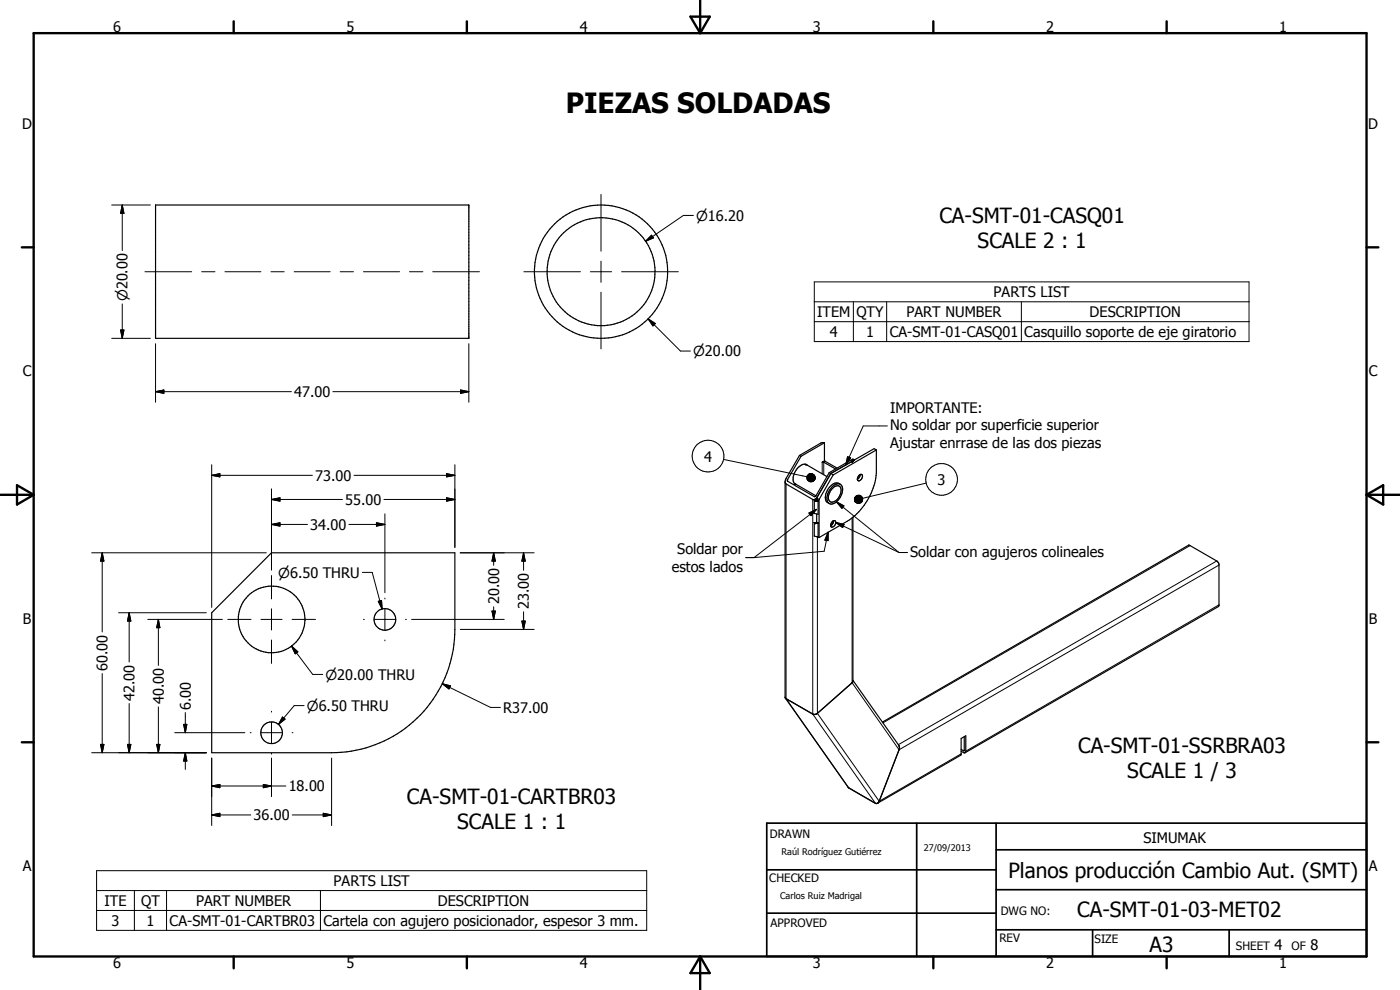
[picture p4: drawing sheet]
<svg xmlns="http://www.w3.org/2000/svg" width="420mm" height="297mm" viewBox="0 0 420 297" stroke-linecap="round" stroke-linejoin="round" font-family="sans-serif">
<g fill="none" stroke="#000" stroke-width=".35">
<path d="M46.7 61.5h94v40h-94zM239.9 136.7l.5 .2M239.9 136.7l-4 6.9-.3 1M240.4 136.9l-4.1 7.1 .1 .4 8.2 4.6 4.3-7.2M241.8 139.3a4.1 4.1 0 0 0-3.8 4.1l.1 1 .4 .7M241.8 139.3l.5 .3M241.8 139.3l6.4 3.7M247.4 132.8v5.5M247.4 132.8l-1.1 .2-6.4 3.7M247.4 132.8l-7 4.1M247.4 138.3l-.7 .4h.5l3.6 2M247.4 138.3l3.8 2.2"/>
<path d="M255.7 138.4l-6.4 3.7M256 137.9l-.1-.1-7 4M256 137.8l.4 .2-.7 .4zM256 138.1l-.1 .1M263 135v7a19.5 19.5 0 0 1-8.7 14.4l-8.5 4.9M263 135l-.7-.4-13 7.5M263 135l-12.9 7.5M235.6 144.6v64.6l.3 .4 8.4 4.8 .9-.2 10.8-9.8v-49.2M238.5 145.1l6.3 3.7M238.5 145.1l.5 .3M244.4 156.8l1.1 .2M244.4 156.8h.7l.4 .2"/>
<path d="M244.4 156.8v4.1l1.1 .2M244.4 150v4.1l1.1 .2v-4.1M244.4 150l1.1 .2M244.4 150l.7-.1 .4 .3M245.1 149.4l.7 .5M245.1 149.4v.6M245.1 154.2v2.6M245.5 157v4.1M245.8 149.9v11.4M248.9 141.8l.4 .3M249.3 142.1l-4 6.9a1.23 1.23 0 0 1-1.4 .9l-8-4.7-.3-.6M249.3 142.1l.8 .4"/>
<path d="M249.3 142.1l-4.2 7.3M249.6 146.2a1.92 1.92 0 0 1 3-.5 4.5 4.5 0 0 1-3.1 5.6 1.64 1.64 0 0 1-1.3-2.4l.6-1.6zM249.6 156.7l.3-.3a.56 .56 0 0 1 .8-.1 .56 .56 0 0 1 .1 .8 .98 .98 0 0 1-1.4 .9zM249.7 146.7a1.48 1.48 0 0 1 2.5-.6 3.4 3.4 0 0 1-2.7 4.6 1.75 1.75 0 0 1-.6-2.6zM250.1 142.5l-4.3 7.4M250.1 156.3l-.1 .6-.7 .8M252.2 145.3a2.22 2.22 0 0 0-3.3 1l-1 1.8a2.16 2.16 0 0 0 1 3M257.8 142.7l.5-.4a.65 .65 0 0 1 .6 .4 .65 .65 0 0 1-.2 .7l-.8 .9a.84 .84 0 0 1-.7-.8 .84 .84 0 0 1 .6-.8zM258.1 142.4l-.2 .8-.6 .6M81.5 165.9h55v22.9a37 37 0 0 1-37 37h-36v-41.9zM245.3 161.1v.2l.3-.2M245.5 161.1l.3 .2"/>
<path d="M256 204.1l13.8 19.6 .1 .6-6 16.1-.6 .6h-.5l-8.3-4.8-18.8-26.7M264.8 216.7l91.9-53.1 8.8 5 .3 .7v12.4l-.1 .3-76.1 43.8M288.4 225.4l1.1 .5 .3-.3v-4.8l-1.4 .8v4.8l-.2 .3-24.9 14.3M289.4 221v4.2l-1-.4"/>
<circle cx="180.4" cy="81.5" r="20"/>
<circle cx="180.4" cy="81.5" r="16.2"/>
<circle cx="81.5" cy="185.9" r="10"/>
<circle cx="115.5" cy="185.8" r="3.2"/>
<circle cx="81.5" cy="219.9" r="3.2"/>
</g>
<g fill="none" stroke="#000" stroke-width=".3">
<path d="M180.4 58.3v17.1M33.5 61.5h11.6M36.7 61.5l.5 2.5h-1zM36.7 61.5v13.7M180.4 78.4v6.3M195.5 70.6l.6 .8-2.4 1zM208.1 64.6h-3l-11.4 7.8M36.2 99h1l-.5 2.5zM36.7 91.2v10.3M43.5 81.5h14M60.5 81.5h4M67.5 81.5h10.8"/>
<path d="M81.3 81.5h4M88.3 81.5h10.8M102.1 81.5h4M109.1 81.5h10.8M122.9 81.5h4M129.9 81.5h14M157.2 81.5h17M177.2 81.5h6.3M180.4 87.7v17M186.6 81.5h17M194.5 95.7l2.2 1.4-.8 .7zM194.5 95.7l9.7 9.6h3"/>
<path d="M244.4 84.6h130.5v17.9h-130.5zM244.4 90.6h130.5M244.4 96.5h130.5M256.1 90.6v11.9M266.1 90.6v11.9M306.5 90.6v11.9M33.5 101.5h11.6M46.7 117.5l2.5-.5v1zM46.7 117.5h40.7M46.7 103.1v17.6M99.9 117.5h40.8M138.2 117l2.5 .5-2.5 .5z"/>
<path d="M140.7 103.1v17.6M63.5 139.4v42.8M136.5 139.4v24.9M217.1 137.8l25 5.2M246.7 138.7v3.5M247.2 138.7v3.8M254.4 137l.9 .4-1.5 2.1zM255.7 138.4l.7-.4zM255.7 138.4h.1M255.8 138.3l.6-.3zM255.8 138.3h.1M255.9 138.3l.5-.3z"/>
<path d="M255.9 138.3h.1M255.9 138.2l.5-.2zM255.9 138.2h.1M255.9 138.2l-.2 .2M256 137.8l.4 .2zM256 137.9l.4 .1zM256 138h.4zM256 138.1l.4-.1zM256 137.8h.1M256 137.9h.1M256 138h.1M256 138.1h.1"/>
<path d="M256 137.8l.4 .2-.7 .4M256 137.8l-.1 .4M266.3 127.8h-7.2l-5.3 11.7M63.5 142.6l2.5-.5v1zM63.5 142.6h30.3M81.5 149.9l2.5-.5v1zM81.5 157.4l2.5-.6v1.1zM81.5 146.7v24.4M81.5 149.9h21.3M81.5 157.4h10.8M104.7 157.4h10.8M106.2 142.6h30.3"/>
<path d="M113 156.8l2.5 .6-2.5 .5zM115.2 149.9h21.3M115.5 154.2v23.6M134 142.1l2.5 .5-2.5 .5zM134 149.4l2.5 .5-2.5 .5zM235.9 145.2v64.4l18.8 26.8M236.4 143.8v.6M242.1 143.2l2.5 .4-2.5-.1zM242.1 143.5l2.5 .1-2.4 .2zM242.1 143.6h2.5M242.2 142.9l2.4 .7-2.5-.4zM242.2 143.8l2.4-.2-2.3 .4z"/>
<path d="M242.3 142.7l2.3 .9-2.4-.7zM242.3 144l2.3-.4-2.1 .6zM242.5 142.5l2.1 1.1-2.3-.9zM242.5 144.2l2.1-.6-1.9 .8zM242.6 142.3l.3-.1 1.7 1.4zM242.6 142.3l2 1.3-2.1-1.1zM242.7 144.4l1.9-.8-1.7 .9zM242.8 153.9l2.3-1.1-1.7 1.9zM242.9 142.2l.3-.1 1.4 1.5zM242.9 144.5l1.7-.9-1.4 1zM243.2 142.1h.2l1.2 1.5zM243.2 144.6l1.4-1-1.2 1z"/>
<path d="M243.4 142.1h.3l.9 1.5zM243.4 144.6l1.2-1zM243.7 142.1l.9 1.5zM243.9 142.2l.3 .2 .4 1.2zM243.9 149.9v64.3l18.9 26.8M244.2 142.4l.4 1.2zM244.3 142.5l.3 1.1zM244.4 156.8l1.1 .2zM244.4 150l1.1 .2zM244.5 156.8l1 .2zM244.5 150l1 .2zM244.5 142.8l.1 .8z"/>
<path d="M244.5 143l.1 .6zM244.5 156.8h.1M244.5 150h.1M244.6 156.8l.9 .2zM244.6 150l.9 .2zM244.6 143.6l-.9 .9zM244.6 143.6l-.6 .8zM244.6 143.6l-.4 .7zM244.6 143.6l-.2 .5zM244.6 143.6l-.1 .2zM244.7 156.8l.8 .2zM244.7 150l.8 .2z"/>
<path d="M244.7 156.8h.1M244.7 150h.1M244.8 156.8l.7 .2zM244.8 150l.7 .2zM244.8 156.8h.1M244.8 150h.1M244.9 156.8l.6 .2zM244.9 150l.6 .2zM244.9 156.8h.1M244.9 150h.1M244.9 156.8h.2M245 156.8l.5 .2z"/>
<path d="M245 150l.5 .2zM245.1 156.8h.1M245.1 149.9h.1M245.1 156.8l.4 .2-1.1-.2h.5M245.1 152.8l-18.8 14.5M248.5 159.7v2.5l-.9-.1zM248.5 159.7l-1.2 5.7-21 1.9M250.8 156.8l2.5 .6-.4 .9zM250.8 156.8l19 9M251 150.6l2.3 1.2-.6 .7zM251 150.6l18.8 15.2M255.7 155.4v49.5l14.1 20.1 96-55.5"/>
<path d="M256.4 150.1l.3 .5zM256.4 150.1l.5 .7zM256.4 150.1l.7 .8zM256.4 150.1l1 .9zM256.4 150.1l1.2 .9h-.2zM256.4 150.1l1.5 .9zM256.4 150.1l1.7 .9h-.2zM256.4 150.1l2 .7-.3 .2zM256.4 150.1l2.2 .6-.2 .1zM256.4 150.1l2.4 .4-.2 .2zM256.4 150.1l2.5 .1-.1 .3zM256.4 150.1l2.5-.2v.3z"/>
<path d="M256.4 150.1l2.5-.5v.3zM256.4 150.1l2.5-.7v.2zM256.4 150.1l2.3-1 .2 .3zM256.4 150.1l2.2-1.1 .1 .1zM256.4 150.1l1.9-1.3 .3 .2zM256.4 150.1l1.7-1.5 .2 .2zM256.4 149.6v.5zM256.4 149.9v.2zM256.4 150.1h2.5M256.5 149.4l-.1 .7zM256.7 149.1l-.3 1zM256.9 148.9l.2-.2-.7 1.4z"/>
<path d="M256.9 148.9l-.5 1.2zM257.1 148.7l.2-.1-.9 1.5zM257.3 148.6h.3l-1.2 1.5zM257.6 148.6h.2l-1.4 1.5zM257.8 148.6h.3l-1.7 1.5zM277.9 144.9l-19 4.6M27.5 165.9h52.4M30.7 165.9l.5 2.5h-1zM30.7 165.9v23.7M81.5 172.7v7M108.7 171.7h3l3 11M115.5 179.5v.2"/>
<path d="M138.1 165.9h22.2M148.2 165.9l.5 2.5h-1.1zM148.2 165.9v3.7M157.1 165.9l.5 2.5h-1zM157.1 165.9v5.2M223.8 167.3h2.5M245.3 161.1v52.9l18.6 26.4 24.5-14.2M269.8 165.8h2.5M357.2 163.7l-92.2 53.2M365.2 168.3l-95.6 55.1M35.6 183.9h26.3M38.8 183.9l.5 2.5h-1z"/>
<path d="M38.8 183.9v14.7M44.4 185.8h22.3M47.5 185.8l.5 2.5h-1zM47.5 185.8v13.8M68.4 185.8h6.9M78.3 185.8h6.4M81.5 182.7v6.3M81.5 192v7.1M87.5 193.8l1.9 1.8-.8 .6zM87.5 193.8l6.3 8.6h3M87.7 185.8h7M109.1 185.8h.2"/>
<path d="M112.3 185.8h6.4M113.5 180.4l1-.2 .2 2.5zM115.5 182.7v6.3M115.5 192v.3M121.7 185.8h.3M123.5 185.8h27.8M138.1 188.8h22.2M147.6 183.3h1.1l-.5 2.5zM148.2 182.1v3.7M156.6 186.4h1l-.5 2.4zM157.1 183.6v5.2M365.8 181.5l-76 43.9"/>
<path d="M30.7 202.1v23.7M38.8 211.1v14.7M47.5 212.1v13.7M52.4 219.8h21.1M55.1 217.3h1l-.5 2.5zM55.6 213.8v6M75.1 219.8h.2M78.3 219.8h6.4M81.5 213.4v.3M81.5 216.7v6.3M84.8 215.1l.7 .7-1.9 1.5zM87.7 219.8h.2"/>
<path d="M91.3 211.7h-3l-4.7 5.6M132.7 205.1l2.5 .7-.5 .9zM132.7 205.1l14.5 7.2h3M27.5 225.8h34.4M30.2 223.4h1l-.5 2.4zM38.3 223.4h1l-.5 2.4zM47 223.4h1l-.5 2.4zM55.6 225.8l.5 2.5h-1zM55.6 225.8v5M63.5 235.8l2.5-.4v.9zM63.5 227.5v20.2M63.5 235.8h22.3"/>
<path d="M79 235.4l2.5 .4-2.5 .5zM81.5 226v.3M81.5 227.5v11.5M99.5 227.5v20.2M289.4 225.1l-.3 .2M63.5 244.5l2.5-.5v1zM63.5 244.5h11.8M87.7 244.5h11.8M97 244l2.5 .5-2.5 .5zM29 261.2h165.1v17.9h-165.1zM29 267.2h165.1M29 273.2h165.1"/>
<path d="M40.3 267.2v11.9M50 267.2v11.9M96.2 267.2v11.9"/>
<circle cx="212.5" cy="136.9" r="4.8"/>
<circle cx="282.6" cy="143.8" r="4.8"/>
</g>
<g fill="#000">
<circle cx="241.8" cy="139.3" r=".18"/>
<circle cx="238.5" cy="145.1" r=".18"/>
</g>
<g fill="#000">
<path d="M36.7 61.5l.5 2.5h-1zM195.5 70.6l.6 .8-2.4 1zM36.2 99h1l-.5 2.5zM194.5 95.7l2.2 1.4-.8 .7zM46.7 117.5l2.5-.5v1zM138.2 117l2.5 .5-2.5 .5zM254.4 137l.9 .4-1.5 2.1zM255.7 138.4l.7-.4zM255.8 138.3l.6-.3zM255.9 138.3l.5-.3zM255.9 138.2l.5-.2zM256 137.8l.4 .2z"/>
<path d="M256 137.9l.4 .1zM256 138h.4zM256 138.1l.4-.1zM63.5 142.6l2.5-.5v1zM81.5 149.9l2.5-.5v1zM81.5 157.4l2.5-.6v1.1zM113 156.8l2.5 .6-2.5 .5zM134 142.1l2.5 .5-2.5 .5zM134 149.4l2.5 .5-2.5 .5zM242.8 153.9l2.3-1.1-1.7 1.9zM244.4 156.8l1.1 .2zM244.4 150l1.1 .2z"/>
<path d="M244.5 156.8l1 .2zM244.5 150l1 .2zM244.5 143l.1 .6zM244.5 142.8l.1 .8zM244.3 142.5l.3 1.1zM244.2 142.4l.4 1.2zM243.9 142.2l.3 .2 .4 1.2zM243.7 142.1l.9 1.5zM243.4 142.1h.3l.9 1.5zM243.2 142.1h.2l1.2 1.5zM242.9 142.2l.3-.1 1.4 1.5zM242.6 142.3l.3-.1 1.7 1.4z"/>
<path d="M242.6 142.3l2 1.3-2.1-1.1zM242.5 142.5l2.1 1.1-2.3-.9zM242.3 142.7l2.3 .9-2.4-.7zM242.2 142.9l2.4 .7-2.5-.4zM242.3 144l2.3-.4-2.1 .6zM242.5 144.2l2.1-.6-1.9 .8zM242.7 144.4l1.9-.8-1.7 .9zM242.9 144.5l1.7-.9-1.4 1zM243.2 144.6l1.4-1-1.2 1zM243.4 144.6l1.2-1zM244.6 143.6l-.9 .9zM244.6 143.6l-.6 .8z"/>
<path d="M244.6 143.6l-.4 .7zM244.6 143.6l-.2 .5zM244.6 143.6l-.1 .2zM244.6 156.8l.9 .2zM244.6 150l.9 .2zM244.7 156.8l.8 .2zM244.7 150l.8 .2zM245 156.8l.5 .2zM244.9 156.8l.6 .2zM244.8 156.8l.7 .2zM245 150l.5 .2zM244.9 150l.6 .2z"/>
<path d="M244.8 150l.7 .2zM251 150.6l2.3 1.2-.6 .7zM250.8 156.8l2.5 .6-.4 .9zM256.4 150.1l.3 .5zM256.4 150.1l.5 .7zM256.4 150.1l.7 .8zM256.4 150.1l1 .9zM256.4 150.1l1.2 .9h-.2zM256.4 150.1l1.5 .9zM256.4 150.1l1.7 .9h-.2zM256.4 150.1l2 .7-.3 .2zM256.4 150.1l2.2 .6-.2 .1z"/>
<path d="M256.4 150.1l2.4 .4-.2 .2zM256.4 150.1l2.5-.5v.3zM256.4 150.1l2.5-.7v.2zM256.4 150.1l2.3-1 .2 .3zM256.4 150.1l2.2-1.1 .1 .1zM256.4 150.1l1.9-1.3 .3 .2zM256.4 150.1l1.7-1.5 .2 .2zM257.8 148.6h.3l-1.7 1.5zM257.6 148.6h.2l-1.4 1.5zM257.3 148.6h.3l-1.2 1.5zM257.1 148.7l.2-.1-.9 1.5zM256.9 148.9l.2-.2-.7 1.4z"/>
<path d="M256.9 148.9l-.5 1.2zM256.7 149.1l-.3 1zM256.5 149.4l-.1 .7zM256.4 149.6v.5zM256.4 149.9v.2zM30.7 165.9l.5 2.5h-1zM148.2 165.9l.5 2.5h-1.1zM157.1 165.9l.5 2.5h-1zM248.5 159.7v2.5l-.9-.1zM38.8 183.9l.5 2.5h-1zM47.5 185.8l.5 2.5h-1zM87.5 193.8l1.9 1.8-.8 .6z"/>
<path d="M113.5 180.4l1-.2 .2 2.5zM147.6 183.3h1.1l-.5 2.5zM156.6 186.4h1l-.5 2.4zM55.1 217.3h1l-.5 2.5zM84.8 215.1l.7 .7-1.9 1.5zM132.7 205.1l2.5 .7-.5 .9zM30.2 223.4h1l-.5 2.4zM38.3 223.4h1l-.5 2.4zM47 223.4h1l-.5 2.4zM55.6 225.8l.5 2.5h-1zM63.5 235.8l2.5-.4v.9zM79 235.4l2.5 .4-2.5 .5z"/>
<path d="M63.5 244.5l2.5-.5v1zM97 244l2.5 .5-2.5 .5z"/>
</g>
<g fill="none" stroke="#000" stroke-width=".71">
<path d="M10.1 9.9h400v277.1h-400zM70.1 6.4v3.5M140.1 6.4v3.5M207.2 5h5.8l-2.9 4.9zM210.1 0v9.9M280.1 6.4v3.5M350.1 6.4v3.5M6.6 74.2h3.5M410.1 74.2h3.6M.1 148.5h10M5.1 145.6l5 2.9-5 2.9zM410.1 148.5h10"/>
<path d="M410.1 148.5l5-2.9v5.8zM6.6 222.7h3.5M410.1 222.7h3.6M70.1 287v3.5M140.1 287v3.5M210.1 287v10M210.1 287l2.9 5h-5.8zM280.1 287v3.5M350.1 287v3.5"/>
</g>
<path d="M230.1 247h180v40h-180zM275.1 247v40M298.9 255h111.2M298.9 247v40M230.1 274h68.8M230.1 261h68.8M298.9 279h111.2M298.9 267h111.2M327.9 279v8M368.9 279v8" fill="none" stroke="#000" stroke-width=".51"/>
<path d="M256.4 150.3h2.5" fill="none" stroke="#000" stroke-width=".34"/>
<path d="M242.1 143.4h2.5M242.2 143.8h2.4" fill="none" stroke="#000" stroke-width=".38"/>
<text font-size="8.4" x="169.8" y="33.8">PIEZAS SOLDADAS</text>
<g font-size="6.3">
<text x="281.9" y="67">CA-SMT-01-CASQ01</text>
<text x="293.4" y="74.5">SCALE 2 : 1</text>
<text x="323.5" y="225.9">CA-SMT-01-SSRBRA03</text>
<text x="338.3" y="233.5">SCALE 1 / 3</text>
<text x="122.1" y="241.1">CA-SMT-01-CARTBR03</text>
<text x="137.2" y="248.7">SCALE 1 : 1</text>
<text x="302.6" y="263.3">Planos producción Cambio Aut. (SMT)</text>
<text x="323.3" y="275.1">CA-SMT-01-03-MET02</text>
<text x="345" y="285.6">A3</text>
</g>
<g font-size="4.4">
<text x="34" y="9.6">6</text>
<text x="104" y="9.6">5</text>
<text x="174" y="9.6">4</text>
<text x="244" y="9.6">3</text>
<text x="313.9" y="9.6">2</text>
<text x="383.9" y="9.6">1</text>
<text x="6.7" y="38.7">D</text>
<text x="410.6" y="38.7">D</text>
<text x="298.2" y="89.2">PARTS LIST</text>
<text x="245.2" y="95.2">ITEM</text>
<text x="257" y="95.2">QTY</text>
<text x="272.1" y="95.2">PART NUMBER</text>
<text x="327" y="95.2">DESCRIPTION</text>
<text x="249" y="101.1">4</text>
<text x="259.9" y="101.1">1</text>
<text x="267" y="101.2">CA-SMT-01-CASQ01</text>
<text x="307.4" y="101.2">Casquillo soporte de eje giratorio</text>
<text x="6.8" y="112.9">C</text>
<text x="410.8" y="112.9">C</text>
<text x="88.3" y="119.1">47.00</text>
<text x="267.1" y="123.8">IMPORTANTE:</text>
<text x="267.1" y="129">No soldar por superficie superior</text>
<text x="267.1" y="134.3">Ajustar enrrase de las dos piezas</text>
<text x="211.3" y="138.5">4</text>
<text x="94.6" y="144.2">73.00</text>
<text x="281.4" y="145.5">3</text>
<text x="103.6" y="151.4">55.00</text>
<text x="93.1" y="159">34.00</text>
<text x="203.2" y="166.3">Soldar por</text>
<text x="273.1" y="167">Soldar con agujeros colineales</text>
<text x="201.6" y="171.5">estos lados</text>
<text x="149.8" y="181.3" transform="rotate(-90 149.8 181.3)">20.00</text>
<text x="158.7" y="182.8" transform="rotate(-90 158.7 182.8)">23.00</text>
<text x="6.9" y="187.2">B</text>
<text x="410.8" y="187.2">B</text>
<text x="32.3" y="201.3" transform="rotate(-90 32.3 201.3)">60.00</text>
<text x="40.4" y="210.3" transform="rotate(-90 40.4 210.3)">42.00</text>
<text x="49.1" y="211.3" transform="rotate(-90 49.1 211.3)">40.00</text>
<text x="57.2" y="213" transform="rotate(-90 57.2 213)">6.00</text>
<text x="151" y="213.9">R37.00</text>
<text x="86.6" y="237.4">18.00</text>
<text x="76.1" y="246.1">36.00</text>
<text x="343.1" y="252.9">SIMUMAK</text>
<text x="6.8" y="261.5">A</text>
<text x="410.8" y="261.5">A</text>
<text x="100.1" y="265.9">PARTS LIST</text>
<text x="31.4" y="271.8">ITE</text>
<text x="42.4" y="271.8">QT</text>
<text x="58.9" y="271.8">PART NUMBER</text>
<text x="131.4" y="271.8">DESCRIPTION</text>
<text x="33.5" y="277.8">3</text>
<text x="44" y="277.7">1</text>
<text x="50.9" y="277.8">CA-SMT-01-CARTBR03</text>
<text x="97.1" y="277.8">Cartela con agujero posicionador, espesor 3 mm.</text>
<text x="382.5" y="285">4</text>
<text x="393.3" y="285">8</text>
<text x="34" y="290.6">6</text>
<text x="104" y="290.6">5</text>
<text x="174" y="290.6">4</text>
<text x="244" y="290.6">3</text>
<text x="313.9" y="290.6">2</text>
<text x="383.9" y="290.6">1</text>
</g>
<g font-size="4.2">
<text x="208.9" y="66.2">n16.20</text>
<text x="38.3" y="90.4" transform="rotate(-90 38.3 90.4)">n20.00</text>
<text x="208.1" y="106.9">n20.00</text>
<text x="83.5" y="173.4">n6.50 THRU</text>
<text x="97.7" y="204">n20.00 THRU</text>
<text x="92.1" y="213.3">n6.50 THRU</text>
</g>
<g font-size="3.5">
<text x="231" y="251.5">DRAWN</text>
<text x="230.9" y="264.6">CHECKED</text>
<text x="300.3" y="274.5">DWG NO:</text>
<text x="231.3" y="278.3">APPROVED</text>
<text x="299.9" y="282.6">REV</text>
<text x="328.5" y="283.1">SIZE</text>
<text x="370.9" y="285">SHEET</text>
<text x="387.6" y="285">OF</text>
</g>
<g font-size="2.7">
<text x="234.5" y="256.6">Raúl Rodríguez Gutiérrez</text>
<text x="277.2" y="255.3">27/09/2013</text>
<text x="234.1" y="269.7">Carlos Ruiz Madrigal</text>
</g>
</svg>
